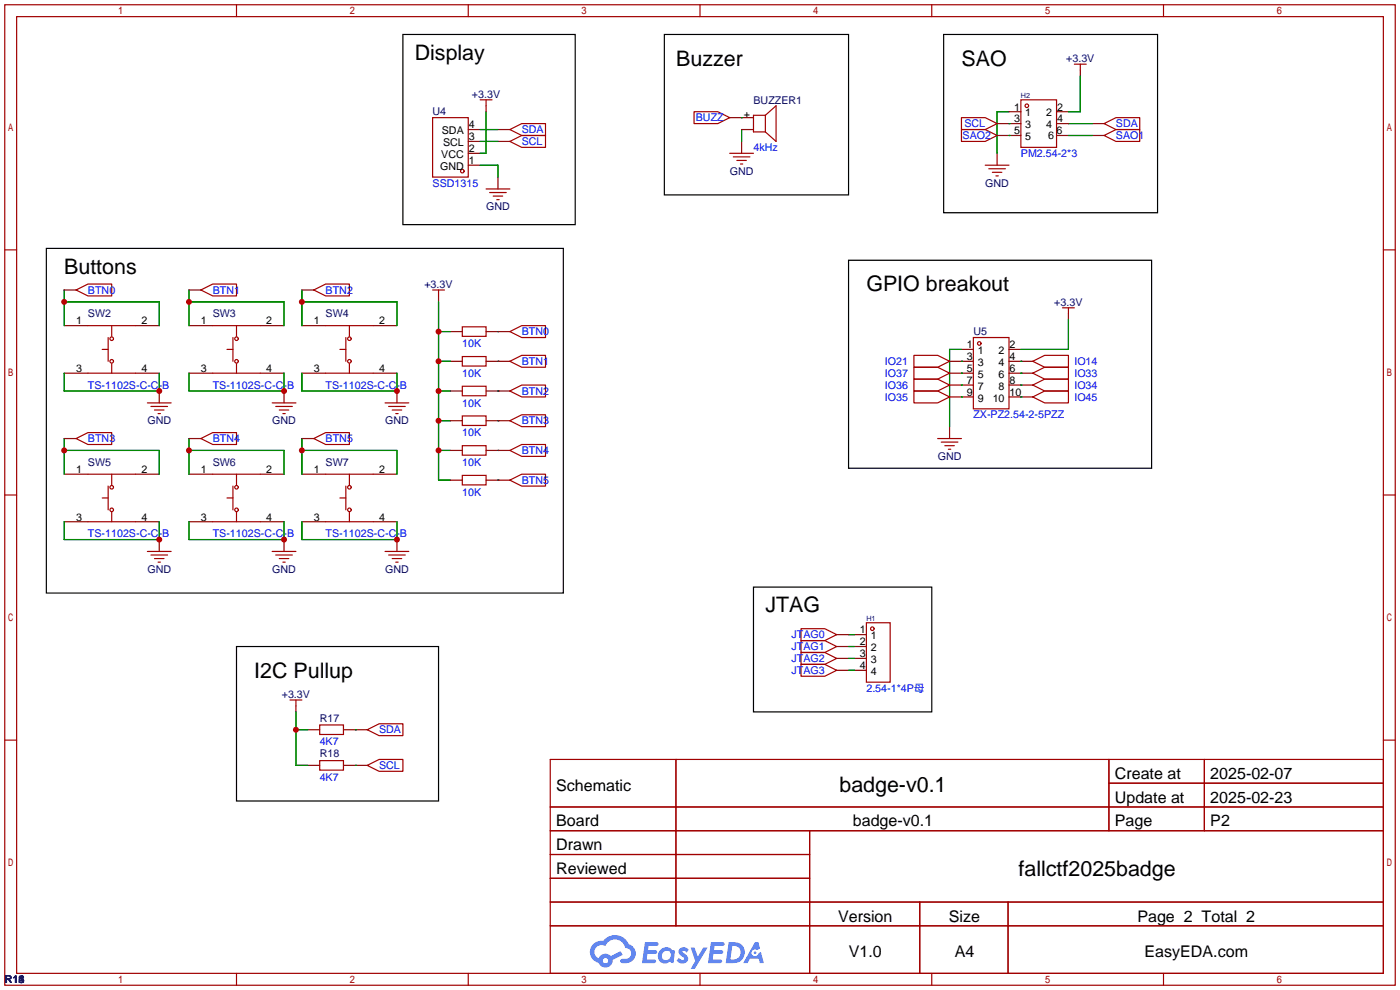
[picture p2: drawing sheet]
<svg xmlns="http://www.w3.org/2000/svg" width="299mm" height="212mm" viewBox="0 0 299 212" stroke-linecap="round" stroke-linejoin="round" font-family="sans-serif">
<g fill="none" stroke="#a10000" stroke-width=".25">
<path d="M1 1h297.2v209.6h-297.2zM3.6 3.6h292.1v204.4h-292.1zM50.5 1v2.6M100.1 1v2.6M149.6 1v2.6M199.1 1v2.6M248.7 1v2.6M1 53.4h2.6M295.7 53.4h2.5M1 105.8h2.6M295.7 105.8h2.5M1 158.2h2.6"/>
<path d="M295.7 158.2h2.5M117.6 162.3h178.1v45.7h-178.1zM117.6 172.5h178.1M117.6 177.5h178.1M144.5 162.3v35.6M173 177.5v30.5M237 162.3v15.2M237 167.4h58.7M257.4 162.3v15.2M117.6 182.6h55.4M117.6 192.8h178.1M117.6 187.7h55.4"/>
<path d="M117.6 197.9h178.1M196.6 192.8v15.2M215.4 192.8v15.2M50.5 208v2.6M100.1 208v2.6M149.6 208v2.6M199.1 208v2.6M248.7 208v2.6"/>
</g>
<g fill="#5487ff">
<path d="M145.3 202.7a1.3 1.3 0 0 1 1.9 .3l-.4 .6a.54 .54 0 0 0-.9-.2l.1 .2a1.34 1.34 0 0 1 .9 1.8 1.47 1.47 0 0 1-2.3-.1l.5-.6 .8 .5a.31 .31 0 0 0 .4-.3 .31 .31 0 0 0-.3-.4 1.12 1.12 0 0 1-.7-1.8z"/>
<path d="M147.6 202.5h.9l.6 2 1.2-2h.9l-2.7 4.6h-.9l1-1.7z"/>
<path d="M137.8 201.4h1.7a1.31 1.31 0 0 1 1.2 .2 .4 .4 0 0 1-.3 .5l-1.8 .1-.1 .9h1.6a.4 .4 0 0 1 .4 .4 .4 .4 0 0 1-.5 .4h-1.6l-.2 1.2h1.4a.46 .46 0 0 1 .5 0 .46 .46 0 0 1 .1 .5l-.4 .2h-2.6z"/>
<path d="M151.9 201.4h1.7a1.32 1.32 0 0 1 1.2 .2 .39 .39 0 0 1-.3 .5l-1.8 .1-.1 .9h1.6a.4 .4 0 0 1 .4 .4 .4 .4 0 0 1-.4 .4h-1.7l-.2 1.2h1.4a.46 .46 0 0 1 .5 0 .46 .46 0 0 1 .1 .5l-.4 .2h-2.6z"/>
<path d="M161.3 201.4h.8l.3 1.3-.6 .4a.75 .75 0 0 0-1.1 .3 .75 .75 0 0 0 .5 1 .75 .75 0 0 0 .9-.7l.5-.2 .6 2.3h-.8l-.3-.9h-1.8l-.5 .9h-1z"/>
<path d="M155.7 201.4l-.6 4.4h1.5a2.27 2.27 0 0 0 2.6-2.2 2.27 2.27 0 0 0-2.7-2.2zM156.5 202.1a1.5 1.5 0 0 1 1.8 1.6 1.5 1.5 0 0 1-1.9 1.4h-.3z"/>
<path d="M141.2 203a1.6 1.6 0 0 0-.3 2.3 1.6 1.6 0 0 0 2.3 .2l.7 .3 .3-2.4-.1-.3-.5-.1a1.58 1.58 0 0 0-2.4 0zM141.8 203.5a.98 .98 0 0 1 1.6 .4 .98 .98 0 0 1-1.1 1.3 .94 .94 0 0 1-.9-.7 .94 .94 0 0 1 .4-1z"/>
<path d="M126.8 201.8a2.37 2.37 0 0 0 1.1 4 1.54 1.54 0 0 0 1.8 1 1.54 1.54 0 0 0 1.2-1.6l2.2-1.1-.5-.8-2 1a1.57 1.57 0 0 0-2.7 .5 1.5 1.5 0 0 1-.7-2.1 1.5 1.5 0 0 1 2.2-.5 2.23 2.23 0 0 1 2.3-1.4 2.23 2.23 0 0 1 2 1.8 1.16 1.16 0 0 1 1.2 1.1 1.16 1.16 0 0 1-1.1 1.2h-.7a.47 .47 0 0 0-.5 .4 .47 .47 0 0 0 .4 .5 2.17 2.17 0 0 0 2.5-.9 2.17 2.17 0 0 0-.3-2.7l-.8-.4a3.2 3.2 0 0 0-5.5-.7l-1.1 .1zM128.8 205.3a.6 .6 0 0 1 1.2 0 .6 .6 0 0 1-1.2 0z"/>
<circle cx="161.4" cy="203.6" r=".28"/>
</g>
<g fill="none" stroke="#870000" stroke-width=".25">
<path d="M230.9 15v1.3M100.1 35.3h2.5M100.1 32.8h2.5M100.1 30.2h2.5M100.1 27.7h2.5M103.9 22.6v1.3M106.4 30.2h2.6M106.4 27.7h2.6M106.4 37.8v2.6M156 25.1h5M158.5 27.7h2.5M158.5 30.2v2.6"/>
<path d="M213.1 32.8v2.5M213.1 26.4h5.1M213.1 29h5.1M215.6 23.9h2.6M225.8 26.4h2.5M225.8 29h2.5M225.8 23.9h2.5M233.4 26.4h2.6M233.4 29h2.6M13.7 79.8h5.1M13.7 69.6h5.1M13.7 62h2.6"/>
<path d="M29 79.8h5M29 69.6h5M40.4 79.8h5.1M40.4 69.6h5.1M40.4 62h2.5M55.6 79.8h5.1M55.6 69.6h5.1M64.5 79.8h5.1M64.5 69.6h5.1M64.5 62h2.6M79.8 79.8h5M79.8 69.6h5"/>
<path d="M93.7 63.2v1.3M96.3 70.9h2.5M96.3 77.2h2.5M103.9 70.9h5.1M103.9 77.2h5.1M202.9 79.8h5.1M202.9 77.2h5.1M205.5 74.7h2.5M215.6 79.8h5.1M215.6 77.2h5.1M215.6 74.7h2.6M228.3 67.1v1.2"/>
<path d="M13.7 93.7h2.6M34 83.6v2.5M40.4 93.7h2.5M60.7 83.6v2.5M64.5 93.7h2.6M84.8 83.6v2.5M96.3 83.6h2.5M96.3 89.9h2.5M96.3 96.3h2.5M103.9 83.6h5.1M103.9 89.9h5.1M103.9 96.3h5.1"/>
<path d="M202.9 84.8h5.1M202.9 82.3h5.1M202.9 91.2v2.5M215.6 84.8h5.1M215.6 82.3h5.1M13.7 111.5h5.1M13.7 101.3h5.1M29 111.5h5M29 101.3h5M34 115.3v2.6M40.4 111.5h5.1M40.4 101.3h5.1"/>
<path d="M55.6 111.5h5.1M55.6 101.3h5.1M60.7 115.3v2.6M64.5 111.5h5.1M64.5 101.3h5.1M79.8 111.5h5M79.8 101.3h5M84.8 115.3v2.6M96.3 102.6h2.5M103.9 102.6h5.1M178.8 135.6h2.6M178.8 138.2h2.6"/>
<path d="M182.6 135.6h2.6M182.6 138.2h2.6M63.2 150.9v1.2M65.8 156h2.5M73.4 156h5.1M178.8 140.7h2.6M178.8 143.3h2.6M182.6 140.7h2.6M182.6 143.3h2.6M65.8 163.6h2.5M73.4 163.6h5.1"/>
</g>
<g fill="none" stroke="#a10000" stroke-width=".25">
<path d="M229.6 13.7h2.6M230.9 13.7v1.3M92.5 25.1h7.6v12.7h-7.6zM102.6 21.3h2.6M103.9 21.3v1.3M109 30.2l2.5-1.2h5.1v2.5h-5.1zM109 27.7l2.5-1.3h5.1v2.6h-5.1zM148.3 23.9h5.1l2.6 1.2-2.6 1.3h-5.1zM156 32.8h5M156.7 33.5h3.6M157.5 34.3h2M158.2 35.1h.5"/>
<path d="M163.6 24.6l2.3-2v7.6l-2.3-2M163.6 24.6v3.6M163.6 24.6h-2.6v3.6h2.6M205.5 25.1h5.1l2.5 1.3-2.5 1.3h-5.1zM205.5 27.7h5.1l2.5 1.3-2.5 1.2h-5.1zM210.6 35.3h5M211.3 36.1h3.6M212.1 36.8h2M212.9 37.6h.5M218.2 21.3h7.6v10.2h-7.6zM236 26.4l2.5-1.3h5.1v2.6h-5.1zM236 29l2.5-1.3h5.1v2.5h-5.1z"/>
<path d="M103.9 40.4h5.1M104.6 41.1h3.6M105.4 41.9h2M106.2 42.7h.5M16.3 62l2.5-1.3h5.1v2.5h-5.1zM18.8 79.8h10.2M18.8 69.6h10.2M21.8 74.7h1.3M23.1 72.1v5.1M23.9 69.6v2.3M23.9 77.7v2.1M42.9 62l2.6-1.3h5v2.5h-5z"/>
<path d="M45.5 79.8h10.1M45.5 69.6h10.1M48.5 74.7h1.3M49.8 72.1v5.1M50.5 69.6v2.3M50.5 77.7v2.1M67.1 62l2.5-1.3h5.1v2.5h-5.1zM69.6 79.8h10.2M69.6 69.6h10.2M72.6 74.7h1.3M73.9 72.1v5.1M74.7 69.6v2.3"/>
<path d="M74.7 77.7v2.1M92.5 62h2.5M93.7 62v1.2M98.8 69.8h5.1v2.1h-5.1zM98.8 76.2h5.1v2h-5.1zM109 70.9l2.5-1.3h5.1v2.5h-5.1zM109 77.2l2.5-1.3h5.1v2.6h-5.1zM195.3 78.5h5.1l2.5 1.3-2.5 1.2h-5.1zM195.3 75.9h5.1l2.5 1.3-2.5 1.3h-5.1zM208 72.1h7.6v15.3h-7.6zM220.7 79.8l2.6-1.3h5v2.5h-5zM220.7 77.2l2.6-1.3h5v2.6h-5z"/>
<path d="M227.1 65.8h2.5M228.3 65.8v1.3M16.3 93.7l2.5-1.2h5.1v2.5h-5.1zM31.5 86.1h5.1M32.3 86.9h3.5M33 87.6h2.1M33.8 88.4h.5M42.9 93.7l2.6-1.2h5v2.5h-5zM58.2 86.1h5M58.9 86.9h3.6M59.7 87.6h2M60.5 88.4h.5"/>
<path d="M67.1 93.7l2.5-1.2h5.1v2.5h-5.1zM82.3 86.1h5.1M83.1 86.9h3.5M83.8 87.6h2.1M84.6 88.4h.5M98.8 82.5h5.1v2.1h-5.1zM98.8 88.9h5.1v2h-5.1zM98.8 95.2h5.1v2.1h-5.1zM109 83.6l2.5-1.3h5.1v2.5h-5.1zM109 89.9l2.5-1.3h5.1v2.6h-5.1zM109 96.3l2.5-1.3h5.1v2.5h-5.1zM195.3 83.6h5.1l2.5 1.2-2.5 1.3h-5.1z"/>
<path d="M195.3 81h5.1l2.5 1.3-2.5 1.3h-5.1zM200.4 93.7h5.1M201.2 94.5h3.5M201.9 95.2h2.1M202.7 96h.5M220.7 82.3l2.6-1.3h5v2.6h-5zM220.7 84.8l2.6-1.2h5v2.5h-5zM18.8 111.5h10.2M18.8 101.3h10.2M21.8 106.4h1.3M23.1 103.9v5.1M23.9 101.3v2.3"/>
<path d="M23.9 109.5v2M31.5 117.9h5.1M32.3 118.6h3.5M33 119.4h2.1M45.5 111.5h10.1M45.5 101.3h10.1M48.5 106.4h1.3M49.8 103.9v5.1M50.5 101.3v2.3M50.5 109.5v2M58.2 117.9h5M58.9 118.6h3.6"/>
<path d="M59.7 119.4h2M69.6 111.5h10.2M69.6 101.3h10.2M72.6 106.4h1.3M73.9 103.9v5.1M74.7 101.3v2.3M74.7 109.5v2M82.3 117.9h5.1M83.1 118.6h3.5M83.8 119.4h2.1M98.8 101.6h5.1v2h-5.1zM109 102.6l2.5-1.3h5.1v2.6h-5.1z"/>
<path d="M33.8 120.1h.5M60.5 120.1h.5M84.6 120.1h.5M171.2 134.4h5.1l2.5 1.2-2.5 1.3h-5.1zM171.2 136.9h5.1l2.5 1.3-2.5 1.2h-5.1zM171.2 139.4h5.1l2.5 1.3-2.5 1.3h-5.1zM185.2 133.1h5v12.7h-5zM62 149.6h2.5M63.2 149.6v1.3M68.3 154.9h5.1v2.1h-5.1zM78.5 156l2.5-1.3h5.1v2.5h-5.1zM171.2 142h5.1l2.5 1.3-2.5 1.2h-5.1z"/>
<path d="M68.3 162.6h5.1v2h-5.1zM78.5 163.6l2.5-1.3h5.1v2.5h-5.1z"/>
<circle cx="98.8" cy="36.6" r=".38"/>
<circle cx="219.5" cy="22.6" r=".38"/>
<circle cx="23.9" cy="77.2" r=".38"/>
<circle cx="23.9" cy="72.4" r=".38"/>
<circle cx="50.5" cy="72.4" r=".38"/>
<circle cx="50.5" cy="77.2" r=".38"/>
<circle cx="74.7" cy="72.4" r=".38"/>
<circle cx="74.7" cy="77.2" r=".38"/>
<circle cx="209.3" cy="73.4" r=".38"/>
<circle cx="23.9" cy="109" r=".38"/>
<circle cx="23.9" cy="104.1" r=".38"/>
<circle cx="50.5" cy="109" r=".38"/>
<circle cx="50.5" cy="104.1" r=".38"/>
<circle cx="74.7" cy="104.1" r=".38"/>
<circle cx="74.7" cy="109" r=".38"/>
<circle cx="186.4" cy="134.4" r=".38"/>
</g>
<g fill="none" stroke="#008700" stroke-width=".25">
<path d="M230.9 16.3v7.6h-2.6M102.6 35.3h3.8v2.5M102.6 30.2h3.8M102.6 27.7h3.8M103.9 23.9v8.9h-1.3M158.5 25.1h.1M158.5 27.7v2.5M215.6 26.4h.1M215.6 29h.1M215.6 23.9h-2.5v8.9M228.3 26.4h5.1M228.3 29h5.1"/>
<path d="M13.7 79.8v3.8h20.3v-3.8M13.7 64.5h20.3v5.1M13.7 62v7.6M40.4 79.8v3.8h20.3v-3.8M40.4 64.5h20.3v5.1M40.4 62v7.6M64.5 79.8v3.8h20.3v-3.8M64.5 62v7.6M64.5 64.5h20.3v5.1M93.7 64.5v38.1h2.6M93.7 70.9h2.6M93.7 77.2h2.6"/>
<path d="M106.4 70.9h.1M106.4 77.2h.1M205.5 79.8h.1M205.5 77.2h.1M205.5 74.7h-2.6v16.5M218.2 79.8h.1M218.2 77.2h.1M228.3 68.3v6.4h-10.1M13.7 96.3h20.3v5M13.7 93.7v7.6M40.4 96.3h20.3v5M40.4 93.7v7.6"/>
<path d="M64.5 93.7v7.6M64.5 96.3h20.3v5M93.7 83.6h2.6M93.7 96.3h2.6M93.7 89.9h2.6M106.4 83.6h.1M106.4 89.9h.1M106.4 96.3h.1M205.5 82.3h.1M205.5 84.8h.1M218.2 82.3h.1M218.2 84.8h.1"/>
<path d="M13.7 111.5v3.8h20.3v-3.8M40.4 111.5v3.8h20.3v-3.8M64.5 111.5v3.8h20.3v-3.8M106.4 102.6h.1M181.4 135.6h1.2M181.4 138.2h1.2M63.2 152.1v11.5h2.6M63.2 156h2.6M75.9 156h.1M181.4 143.3h1.2M181.4 140.7h1.2M75.9 163.6h.1"/>
</g>
<path d="M86.1 7.4h36.8v40.6h-36.8zM142 7.4h39.4v34.3h-39.4zM201.7 7.4h45.7v38.1h-45.7zM9.9 53.1h110.5v73.6h-110.5zM181.4 55.6h64.7v44.5h-64.7zM50.5 138.2h43.2v33h-43.2zM161 125.5h38.1v26.6h-38.1z" fill="none" stroke="#000" stroke-width=".25"/>
<g fill="#c00">
<circle cx="84.8" cy="83.6" r=".63"/>
<circle cx="64.5" cy="64.5" r=".63"/>
<circle cx="93.7" cy="70.9" r=".63"/>
<circle cx="93.7" cy="77.2" r=".63"/>
<circle cx="93.7" cy="83.6" r=".63"/>
<circle cx="93.7" cy="89.9" r=".63"/>
<circle cx="93.7" cy="96.3" r=".63"/>
<circle cx="63.2" cy="156" r=".63"/>
<circle cx="60.7" cy="83.6" r=".63"/>
<circle cx="40.4" cy="64.5" r=".63"/>
<circle cx="34" cy="83.6" r=".63"/>
<circle cx="13.7" cy="64.5" r=".63"/>
<circle cx="84.8" cy="115.3" r=".63"/>
<circle cx="64.5" cy="96.3" r=".63"/>
<circle cx="60.7" cy="115.3" r=".63"/>
<circle cx="40.4" cy="96.3" r=".63"/>
<circle cx="34" cy="115.3" r=".63"/>
<circle cx="13.7" cy="96.3" r=".63"/>
</g>
<g font-size="4.6">
<text x="88.6" y="12.8">Display</text>
<text x="144.5" y="14">Buzzer</text>
<text x="205.5" y="14">SAO</text>
<text x="13.7" y="58.5">Buttons</text>
<text x="185.2" y="62.3">GPIO breakout</text>
<text x="163.6" y="130.9">JTAG</text>
<text x="54.4" y="144.8">I2C Pullup</text>
<text x="179.4" y="169.3">badge-v0.1</text>
<text x="217.7" y="187.1">fallctf2025badge</text>
</g>
<g font-size="3.4">
<text x="238.3" y="166.5">Create at</text>
<text x="258.7" y="166.5">2025-02-07</text>
<text x="118.9" y="169">Schematic</text>
<text x="238.3" y="171.6">Update at</text>
<text x="258.7" y="171.6">2025-02-23</text>
<text x="118.9" y="176.6">Board</text>
<text x="182.3" y="176.6">badge-v0.1</text>
<text x="238.3" y="176.6">Page</text>
<text x="258.7" y="176.6">P2</text>
<text x="118.9" y="181.7">Drawn</text>
<text x="118.9" y="186.8">Reviewed</text>
<text x="179.1" y="197">Version</text>
<text x="202.8" y="197">Size</text>
<text x="243.1" y="197">Page 2 Total 2</text>
<text x="181.4" y="204.6">V1.0</text>
<text x="204" y="204.6">A4</text>
<text x="244.6" y="204.6">EasyEDA.com</text>
</g>
<g font-size="2.3" fill="#000080">
<text x="227.9" y="13.2">+3.3V</text>
<text x="100.9" y="20.9">+3.3V</text>
<text x="161" y="22.1">BUZZER1</text>
<text x="92.5" y="24.7">U4</text>
<text x="156" y="37.4">GND</text>
<text x="210.6" y="39.9">GND</text>
<text x="103.9" y="45">GND</text>
<text x="90.7" y="61.5">+3.3V</text>
<text x="225.3" y="65.3">+3.3V</text>
<text x="18.8" y="67.8">SW2</text>
<text x="45.5" y="67.8">SW3</text>
<text x="69.6" y="67.8">SW4</text>
<text x="208" y="71.7">U5</text>
<text x="31.5" y="90.7">GND</text>
<text x="58.2" y="90.7">GND</text>
<text x="82.3" y="90.7">GND</text>
<text x="18.8" y="99.6">SW5</text>
<text x="45.5" y="99.6">SW6</text>
<text x="69.6" y="99.6">SW7</text>
<text x="200.4" y="98.3">GND</text>
<text x="31.5" y="122.5">GND</text>
<text x="58.2" y="122.5">GND</text>
<text x="82.3" y="122.5">GND</text>
<text x="60.2" y="149.1">+3.3V</text>
<text x="68.3" y="154.2">R17</text>
<text x="68.3" y="161.8">R18</text>
<text x="1" y="210.1">R11</text>
<text x="1" y="210.1">R12</text>
<text x="1" y="210.1">R13</text>
<text x="1" y="210.1">R14</text>
<text x="1" y="210.1">R15</text>
<text x="1" y="210.1">R16</text>
</g>
<g font-size="2.3">
<text x="216.8" y="23.6">1</text>
<text x="225.9" y="23.6">2</text>
<text x="94.4" y="28.7">SDA</text>
<text x="100.2" y="30">3</text>
<text x="100.2" y="27.4">4</text>
<text x="159" y="25.1">+</text>
<text x="216.8" y="28.7">5</text>
<text x="216.8" y="26.2">3</text>
<text x="219.1" y="30">5</text>
<text x="219.1" y="27.4">3</text>
<text x="219.1" y="24.9">1</text>
<text x="223.6" y="27.4">4</text>
<text x="223.6" y="24.9">2</text>
<text x="224" y="29.7">6</text>
<text x="225.8" y="28.7">6</text>
<text x="225.9" y="26.2">4</text>
<text x="94.3" y="33.8">VCC</text>
<text x="94.7" y="31.2">SCL</text>
<text x="100.2" y="35.1">1</text>
<text x="100.2" y="32.5">2</text>
<text x="94.1" y="36.3">GND</text>
<text x="16.3" y="69.3">1</text>
<text x="30.2" y="69.3">2</text>
<text x="42.9" y="69.3">1</text>
<text x="56.9" y="69.3">2</text>
<text x="67.1" y="69.3">1</text>
<text x="81" y="69.3">2</text>
<text x="206.6" y="74.4">1</text>
<text x="206.6" y="77">3</text>
<text x="209" y="75.7">1</text>
<text x="213.4" y="75.7">2</text>
<text x="215.8" y="77">4</text>
<text x="215.8" y="74.4">2</text>
<text x="16.3" y="79.5">3</text>
<text x="30.2" y="79.5">4</text>
<text x="42.9" y="79.5">3</text>
<text x="56.9" y="79.5">4</text>
<text x="67.1" y="79.5">3</text>
<text x="81" y="79.5">4</text>
<text x="206.6" y="79.5">5</text>
<text x="206.6" y="82">7</text>
<text x="209" y="78.2">3</text>
<text x="209" y="80.8">5</text>
<text x="209" y="83.3">7</text>
<text x="213.4" y="83.3">8</text>
<text x="213.4" y="80.8">6</text>
<text x="213.4" y="78.2">4</text>
<text x="215.8" y="82">8</text>
<text x="215.8" y="79.5">6</text>
<text x="206.6" y="84.6">9</text>
<text x="209" y="85.9">9</text>
<text x="212.2" y="85.9">10</text>
<text x="215.8" y="84.6">10</text>
<text x="16.3" y="101.1">1</text>
<text x="30.2" y="101.1">2</text>
<text x="42.9" y="101.1">1</text>
<text x="56.9" y="101.1">2</text>
<text x="67.1" y="101.1">1</text>
<text x="81" y="101.1">2</text>
<text x="16.3" y="111.3">3</text>
<text x="30.2" y="111.3">4</text>
<text x="42.9" y="111.3">3</text>
<text x="56.9" y="111.3">4</text>
<text x="67.1" y="111.3">3</text>
<text x="81" y="111.3">4</text>
<text x="183.8" y="135.4">1</text>
<text x="183.8" y="137.9">2</text>
<text x="186.1" y="136.7">1</text>
<text x="183.8" y="140.5">3</text>
<text x="183.8" y="143">4</text>
<text x="186.1" y="139.2">2</text>
<text x="186.1" y="141.7">3</text>
<text x="186.1" y="144.3">4</text>
</g>
<g font-size="2.3" fill="#00f">
<text x="111.5" y="28.5">SDA</text>
<text x="148.7" y="25.9">BUZZ</text>
<text x="205.7" y="29.7">SAO2</text>
<text x="206.1" y="27.2">SCL</text>
<text x="238.5" y="27.2">SDA</text>
<text x="238.5" y="29.7">SAO1</text>
<text x="111.5" y="31">SCL</text>
<text x="161" y="32.3">4kHz</text>
<text x="218.2" y="33.6">PM2.54-2*3</text>
<text x="92.5" y="39.9">SSD1315</text>
<text x="18.8" y="62.8">BTN0</text>
<text x="45.5" y="62.8">BTN1</text>
<text x="69.6" y="62.8">BTN2</text>
<text x="111.5" y="71.7">BTN0</text>
<text x="98.8" y="74.2">10K</text>
<text x="18.8" y="83.1">TS-1102S-C-C-B</text>
<text x="45.5" y="83.1">TS-1102S-C-C-B</text>
<text x="69.6" y="83.1">TS-1102S-C-C-B</text>
<text x="98.8" y="80.5">10K</text>
<text x="111.5" y="78">BTN1</text>
<text x="189.1" y="83.1">IO36</text>
<text x="189.1" y="80.5">IO37</text>
<text x="189.1" y="78">IO21</text>
<text x="229.6" y="80.5">IO33</text>
<text x="229.6" y="83.1">IO34</text>
<text x="229.6" y="78">IO14</text>
<text x="98.8" y="86.9">10K</text>
<text x="111.5" y="84.4">BTN2</text>
<text x="189.1" y="85.6">IO35</text>
<text x="208" y="89.4">ZX-PZ2.54-2-5PZZ</text>
<text x="229.6" y="85.6">IO45</text>
<text x="18.8" y="94.5">BTN3</text>
<text x="45.5" y="94.5">BTN4</text>
<text x="69.6" y="94.5">BTN5</text>
<text x="98.8" y="93.2">10K</text>
<text x="111.5" y="90.7">BTN3</text>
<text x="98.8" y="99.6">10K</text>
<text x="111.5" y="97.1">BTN4</text>
<text x="98.8" y="105.9">10K</text>
<text x="111.5" y="103.4">BTN5</text>
<text x="18.8" y="114.8">TS-1102S-C-C-B</text>
<text x="45.5" y="114.8">TS-1102S-C-C-B</text>
<text x="69.6" y="114.8">TS-1102S-C-C-B</text>
<text x="169.2" y="136.4">JTAG0</text>
<text x="169.2" y="139">JTAG1</text>
<text x="169.2" y="141.5">JTAG2</text>
<text x="169.2" y="144">JTAG3</text>
<text x="185.2" y="147.9">2.54-1*4P母</text>
<text x="68.3" y="159.3">4K7</text>
<text x="81" y="156.7">SDA</text>
<text x="68.3" y="166.9">4K7</text>
<text x="81" y="164.4">SCL</text>
</g>
<g font-size="1.5" fill="#000080">
<text x="218.2" y="21">H2</text>
<text x="185.2" y="132.8">H1</text>
</g>
</svg>
